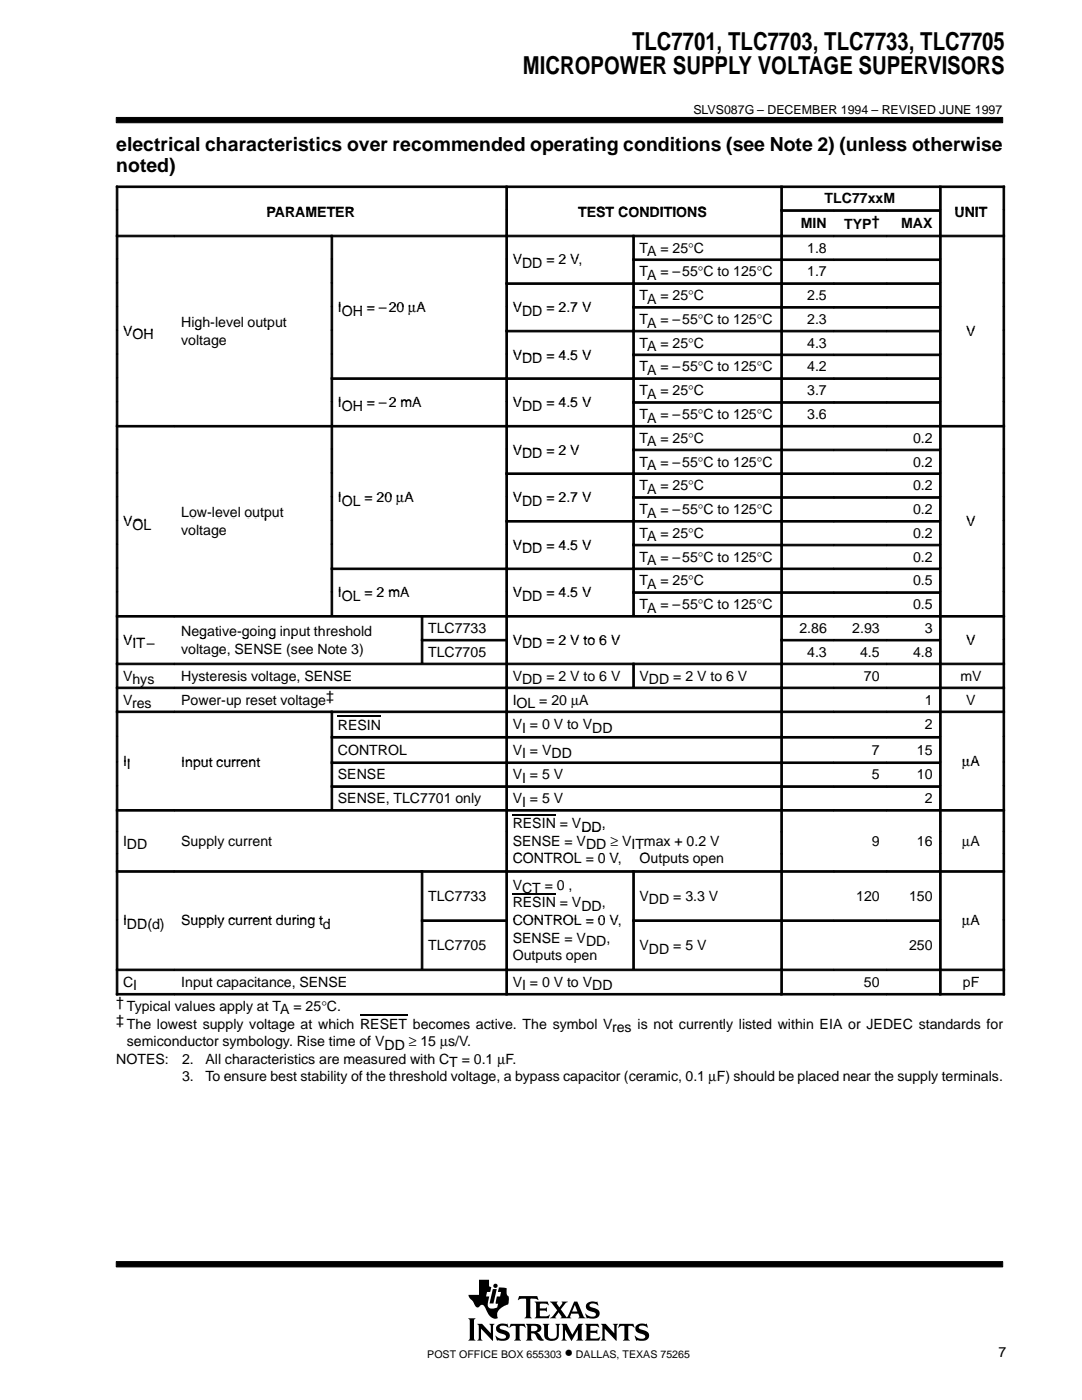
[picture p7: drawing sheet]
<svg xmlns="http://www.w3.org/2000/svg" width="216mm" height="279mm" viewBox="0 0 216 279" stroke-linecap="round" stroke-linejoin="round" font-family="sans-serif">
<g fill="#000" stroke="#000" stroke-width=".2">
<path d="M23.2 23.4h176.9v1.1h-176.9z" fill-rule="evenodd"/>
<path d="M23.2 251.8h176.9v1h-176.9z" fill-rule="evenodd"/>
</g>
<g fill="#000">
<path d="M98.3 257.3h.8l-.6 2.8h-.8z"/>
<path d="M93.4 263.1h1.5l-.3 .4v3.6l.3 .4h-1.5l.3-.4v-3.6z" fill-rule="evenodd"/>
<path d="M95.2 264.2h1l1.7 1.9v-1.5l-.3-.4h1.1l-.3 .4v3l-2.4-2.4v1.9l.3 .4h-1.1l.3-.5v-2.3z" fill-rule="evenodd"/>
<path d="M95.6 255.4h2v1.3l.4 .2-.2 .9h-.6l-.2 .9h.6l-.3 1.4a.83 .83 0 0 0 .4 1l.7 .1 .8-.3 .2-.7-.5-.1 .2-1.4h.7l.2-.9h-.7l.3-.9 1.5 .2v.5a1.22 1.22 0 0 0 .4 1.1v.7l-.1 .9a3.1 3.1 0 0 0-2.2 1.8l.1 1h-.1a1.8 1.8 0 0 1-2.1-1.5l-.3-.6a.7 .7 0 0 0-.6-.6 .7 .7 0 0 0-.7 .5 1.12 1.12 0 0 1-1.1-1.1l-.7-.8-.2-.6h2.1z" fill-rule="evenodd"/>
<path d="M99.3 264.4l.7-.2 1.1 .1 .1-.2 .3 .8-.6-.3h-.8a.41 .41 0 0 0-.4 .4 .41 .41 0 0 0 .5 .4 1.29 1.29 0 0 1 1.5 1.4 1.65 1.65 0 0 1-2.1 .7h-.3l-.1 .1-.4-1 .8 .5 .5 .1 .6-.1 .3-.3a.72 .72 0 0 0-.9-.6 .98 .98 0 0 1-1-.6 .98 .98 0 0 1 .2-1.2z" fill-rule="evenodd"/>
<path d="M101.9 264.2h2.8l.2 .8-.7-.4h-.4l-.1 .1v2.4l.3 .4h-1.4l.3-.4v-2.4l-.1-.1h-.5l-.7 .4z" fill-rule="evenodd"/>
<path d="M103.6 258.7h3.6l.2 .8-.4-.3h-1.2v3.6l.3 .3h-1.4l.2-.2 .1-.3v-3.2l-.1-.2h-.8l-.7 .3z" fill-rule="evenodd"/>
<path d="M104.9 264.2h1.9a.9 .9 0 0 1 1 .3 .9 .9 0 0 1 0 1.2l-.7 .2 .5 .4 .9 1.2a1.2 1.2 0 0 1-1.6-1l-.3-.4h-.6v1l.3 .4h-1.4l.3-.5v-2.3z" fill-rule="evenodd"/>
<path d="M106.7 259.8h2.6l.1 .7-.5-.3-1.2 .1v.8h1.1l.3-.2v.9l-.4-.2h-1v1l.2 .1h1.2l.5-.4 .1 .1-.2 .7h-2.8l.3-.5v-2.3z" fill-rule="evenodd"/>
<path d="M108.3 264.2h1.3l-.3 .4v2a.65 .65 0 0 0 .7 .6l.6-.1 .4-.4 .1-2-.3-.5h1l-.3 .4v1.8a1.54 1.54 0 0 1-2.3 1 1 1 0 0 1-.6-1v-1.8z" fill-rule="evenodd"/>
<path d="M112 264.2h1.1l1.1 2.2 1.2-2.2h1l-.3 .4v2.6l.3 .3h-1.4l.3-.4v-1.7l-1.3 2.2-1.3-2.3v1.8l.4 .4h-1.1l.3-.5v-2.3z" fill-rule="evenodd"/>
<path d="M109.7 259.8h1.6l-.2 .3 .5 .8 .6-.8-.1-.3h1.2l-.4 .2-1 1.3 1.2 1.6 1.5-3.1h.6l1.2 2.9 .4 .4h-1.4l.2-.2-.2-.7h-1.4l-.2 .7 .2 .2h-2.2l.2-.3-.5-.9-.7 .9 .2 .3h-1.3l.6-.4 .9-1.2z" fill-rule="evenodd"/>
<path d="M117.1 260.2a2.09 2.09 0 0 1 1.9-.3l.2-.2 .1 .9a1.22 1.22 0 0 0-1.7-.1 .63 .63 0 0 0 .8 .5 1.14 1.14 0 0 1 1.1 1.7 2.37 2.37 0 0 1-2.2 .3l-.2 .2-.3-1 .8 .5 .8 .1a.46 .46 0 0 0 .5-.5 .46 .46 0 0 0-.5-.5h-.2a1.11 1.11 0 0 1-1.2-1.6z" fill-rule="evenodd"/>
<path d="M116.7 264.2h2.6l.2 .8-.6-.4-1.1 .1v.9h1.1l.3-.3v.9l-.4-.2h-1v1l1.3 .1 .7-.3-.3 .7h-2.8l.3-.4v-2.5z" fill-rule="evenodd"/>
<path d="M119.9 264.2h1l1.7 1.9v-1.5l-.3-.4h1l-.3 .4v3l-2.3-2.4v2l.3 .3h-1.1l.3-.4v-2.5z" fill-rule="evenodd"/>
<path d="M123.6 264.2h2.8l.2 .8-.6-.4h-.5l-.1 .1v2.4l.3 .4h-1.4l.3-.4v-2.4l-.1-.1h-.5l-.7 .4z" fill-rule="evenodd"/>
<path d="M127.1 264.4l.8-.3 .9 .2 .2-.2 .3 .8-.1 .1a1.2 1.2 0 0 0-1.7-.1 .76 .76 0 0 0 .9 .6 1.05 1.05 0 0 1 1 .5 1.05 1.05 0 0 1-.1 1.2l-.7 .3h-1.5l-.1 .1-.4-1 .9 .5 .7 .1a.47 .47 0 0 0 .6-.5 .47 .47 0 0 0-.6-.4l-.2-.1a1.11 1.11 0 0 1-1.2-1.5z" fill-rule="evenodd"/>
<circle cx="98.9" cy="256.6" r=".43"/>
</g>
<g fill="#fff">
<path d="M114.7 260.4l.5 1.3h-1z"/>
<path d="M106 264.6h.6a.56 .56 0 0 1 .6 .6 .56 .56 0 0 1-.7 .5h-.5z" fill-rule="evenodd"/>
</g>
<g fill="#000" stroke="#000" stroke-width=".2">
<path d="M23.2 37.1h.3v4.7h-.3z" fill-rule="evenodd"/>
<path d="M23.2 37.1h77.7v.3h-77.7z" fill-rule="evenodd"/>
<path d="M100.9 37.1h.4v4.7h-.4z" fill-rule="evenodd"/>
<path d="M100.9 37.1h54.9v.3h-54.9z" fill-rule="evenodd"/>
<path d="M155.8 37.1h.3v4.7h-.3z" fill-rule="evenodd"/>
<path d="M155.8 37.1h31.7v.3h-31.7z" fill-rule="evenodd"/>
<path d="M187.5 37.1h.3v4.7h-.3z" fill-rule="evenodd"/>
<path d="M187.5 37.1h13v.3h-13z" fill-rule="evenodd"/>
<path d="M200.1 37.1h.4v4.7h-.4z" fill-rule="evenodd"/>
<path d="M23.2 41.9h.3v5h-.3z" fill-rule="evenodd"/>
<path d="M23.2 46.9h.3v4.8h-.3z" fill-rule="evenodd"/>
<path d="M23.2 46.9h11.6v.4h-11.6z" fill-rule="evenodd"/>
<path d="M23.2 51.7h.3v4.7h-.3z" fill-rule="evenodd"/>
<path d="M23.2 56.4h.3v4.8h-.3z" fill-rule="evenodd"/>
<path d="M34.8 46.9h31.2v.4h-31.2z" fill-rule="evenodd"/>
<path d="M66.1 46.9h.3v4.8h-.3z" fill-rule="evenodd"/>
<path d="M66.1 46.9h34.8v.4h-34.8z" fill-rule="evenodd"/>
<path d="M66.1 51.7h.3v4.7h-.3z" fill-rule="evenodd"/>
<path d="M66.1 56.4h.3v4.8h-.3z" fill-rule="evenodd"/>
<path d="M100.9 41.9h.4v5h-.4z" fill-rule="evenodd"/>
<path d="M100.9 46.9h.4v4.8h-.4z" fill-rule="evenodd"/>
<path d="M100.9 46.9h25.3v.4h-25.3z" fill-rule="evenodd"/>
<path d="M100.9 51.7h.4v4.7h-.4z" fill-rule="evenodd"/>
<path d="M100.9 56.4h.4v4.8h-.4z" fill-rule="evenodd"/>
<path d="M100.9 56.4h25.3v.4h-25.3z" fill-rule="evenodd"/>
<path d="M126.3 46.9h.3v4.8h-.3z" fill-rule="evenodd"/>
<path d="M126.3 46.9h29.5v.4h-29.5z" fill-rule="evenodd"/>
<path d="M126.3 51.7h.3v4.7h-.3z" fill-rule="evenodd"/>
<path d="M126.3 51.7h29.5v.3h-29.5z" fill-rule="evenodd"/>
<path d="M126.3 56.4h.3v4.8h-.3z" fill-rule="evenodd"/>
<path d="M126.3 56.4h29.5v.4h-29.5z" fill-rule="evenodd"/>
<path d="M155.8 41.9h.3v5h-.3z" fill-rule="evenodd"/>
<path d="M155.8 41.9h10.5v.3h-10.5z" fill-rule="evenodd"/>
<path d="M155.8 46.9h.3v4.8h-.3z" fill-rule="evenodd"/>
<path d="M155.8 46.9h10.5v.4h-10.5z" fill-rule="evenodd"/>
<path d="M155.8 51.7h.3v4.7h-.3z" fill-rule="evenodd"/>
<path d="M155.8 51.7h10.5v.3h-10.5z" fill-rule="evenodd"/>
<path d="M155.8 56.4h.3v4.8h-.3z" fill-rule="evenodd"/>
<path d="M155.8 56.4h10.5v.4h-10.5z" fill-rule="evenodd"/>
<path d="M166.4 41.9h10.5v.3h-10.5z" fill-rule="evenodd"/>
<path d="M166.4 46.9h10.5v.4h-10.5z" fill-rule="evenodd"/>
<path d="M166.4 51.7h10.5v.3h-10.5z" fill-rule="evenodd"/>
<path d="M166.4 56.4h10.5v.4h-10.5z" fill-rule="evenodd"/>
<path d="M176.9 41.9h10.6v.3h-10.6z" fill-rule="evenodd"/>
<path d="M176.9 46.9h10.6v.4h-10.6z" fill-rule="evenodd"/>
<path d="M176.9 51.7h10.6v.3h-10.6z" fill-rule="evenodd"/>
<path d="M176.9 56.4h10.6v.4h-10.6z" fill-rule="evenodd"/>
<path d="M187.5 41.9h.3v5h-.3z" fill-rule="evenodd"/>
<path d="M187.5 46.9h.3v4.8h-.3z" fill-rule="evenodd"/>
<path d="M187.5 46.9h13v.4h-13z" fill-rule="evenodd"/>
<path d="M187.5 51.7h.3v4.7h-.3z" fill-rule="evenodd"/>
<path d="M187.5 56.4h.3v4.8h-.3z" fill-rule="evenodd"/>
<path d="M200.1 41.9h.4v5h-.4z" fill-rule="evenodd"/>
<path d="M200.1 46.9h.4v4.8h-.4z" fill-rule="evenodd"/>
<path d="M200.1 51.7h.4v4.7h-.4z" fill-rule="evenodd"/>
<path d="M200.1 56.4h.4v4.8h-.4z" fill-rule="evenodd"/>
<path d="M23.2 61.2h.3v4.7h-.3z" fill-rule="evenodd"/>
<path d="M23.2 65.9h.3v4.7h-.3z" fill-rule="evenodd"/>
<path d="M23.2 70.7h.3v4.7h-.3z" fill-rule="evenodd"/>
<path d="M23.2 75.4h.3v4.7h-.3z" fill-rule="evenodd"/>
<path d="M66.1 61.2h.3v4.7h-.3z" fill-rule="evenodd"/>
<path d="M66.1 65.9h.3v4.7h-.3z" fill-rule="evenodd"/>
<path d="M66.1 70.7h.3v4.7h-.3z" fill-rule="evenodd"/>
<path d="M66.1 75.4h.3v4.7h-.3z" fill-rule="evenodd"/>
<path d="M66.1 75.4h34.8v.3h-34.8z" fill-rule="evenodd"/>
<path d="M100.9 61.2h.4v4.7h-.4z" fill-rule="evenodd"/>
<path d="M100.9 65.9h.4v4.7h-.4z" fill-rule="evenodd"/>
<path d="M100.9 65.9h25.3v.3h-25.3z" fill-rule="evenodd"/>
<path d="M100.9 70.7h.4v4.7h-.4z" fill-rule="evenodd"/>
<path d="M100.9 75.4h.4v4.7h-.4z" fill-rule="evenodd"/>
<path d="M100.9 75.4h25.3v.3h-25.3z" fill-rule="evenodd"/>
<path d="M126.3 61.2h.3v4.7h-.3z" fill-rule="evenodd"/>
<path d="M126.3 61.2h29.5v.3h-29.5z" fill-rule="evenodd"/>
<path d="M126.3 65.9h.3v4.7h-.3z" fill-rule="evenodd"/>
<path d="M126.3 65.9h29.5v.3h-29.5z" fill-rule="evenodd"/>
<path d="M126.3 70.7h.3v4.7h-.3z" fill-rule="evenodd"/>
<path d="M126.3 70.7h29.5v.3h-29.5z" fill-rule="evenodd"/>
<path d="M126.3 75.4h.3v4.7h-.3z" fill-rule="evenodd"/>
<path d="M126.3 75.4h29.5v.3h-29.5z" fill-rule="evenodd"/>
<path d="M155.8 61.2h.3v4.7h-.3z" fill-rule="evenodd"/>
<path d="M155.8 61.2h10.5v.3h-10.5z" fill-rule="evenodd"/>
<path d="M155.8 65.9h.3v4.7h-.3z" fill-rule="evenodd"/>
<path d="M155.8 65.9h10.5v.3h-10.5z" fill-rule="evenodd"/>
<path d="M155.8 70.7h.3v4.7h-.3z" fill-rule="evenodd"/>
<path d="M155.8 70.7h10.5v.3h-10.5z" fill-rule="evenodd"/>
<path d="M155.8 75.4h.3v4.7h-.3z" fill-rule="evenodd"/>
<path d="M155.8 75.4h10.5v.3h-10.5z" fill-rule="evenodd"/>
<path d="M166.4 61.2h10.5v.3h-10.5z" fill-rule="evenodd"/>
<path d="M166.4 65.9h10.5v.3h-10.5z" fill-rule="evenodd"/>
<path d="M166.4 70.7h10.5v.3h-10.5z" fill-rule="evenodd"/>
<path d="M166.4 75.4h10.5v.3h-10.5z" fill-rule="evenodd"/>
<path d="M176.9 61.2h10.6v.3h-10.6z" fill-rule="evenodd"/>
<path d="M176.9 65.9h10.6v.3h-10.6z" fill-rule="evenodd"/>
<path d="M176.9 70.7h10.6v.3h-10.6z" fill-rule="evenodd"/>
<path d="M176.9 75.4h10.6v.3h-10.6z" fill-rule="evenodd"/>
<path d="M187.5 61.2h.3v4.7h-.3z" fill-rule="evenodd"/>
<path d="M187.5 65.9h.3v4.7h-.3z" fill-rule="evenodd"/>
<path d="M187.5 70.7h.3v4.7h-.3z" fill-rule="evenodd"/>
<path d="M187.5 75.4h.3v4.7h-.3z" fill-rule="evenodd"/>
<path d="M200.1 61.2h.4v4.7h-.4z" fill-rule="evenodd"/>
<path d="M200.1 65.9h.4v4.7h-.4z" fill-rule="evenodd"/>
<path d="M200.1 70.7h.4v4.7h-.4z" fill-rule="evenodd"/>
<path d="M200.1 75.4h.4v4.7h-.4z" fill-rule="evenodd"/>
<path d="M23.2 80.2h.3v4.7h-.3z" fill-rule="evenodd"/>
<path d="M23.2 84.9h.3v4.7h-.3z" fill-rule="evenodd"/>
<path d="M23.2 84.9h11.6v.3h-11.6z" fill-rule="evenodd"/>
<path d="M23.2 89.6h.3v4.8h-.3z" fill-rule="evenodd"/>
<path d="M23.2 94.4h.3v4.7h-.3z" fill-rule="evenodd"/>
<path d="M23.2 99.1h.3v4.8h-.3z" fill-rule="evenodd"/>
<path d="M34.8 84.9h31.2v.3h-31.2z" fill-rule="evenodd"/>
<path d="M66.1 80.2h.3v4.7h-.3z" fill-rule="evenodd"/>
<path d="M66.1 84.9h.3v4.7h-.3z" fill-rule="evenodd"/>
<path d="M66.1 84.9h34.8v.3h-34.8z" fill-rule="evenodd"/>
<path d="M66.1 89.6h.3v4.8h-.3z" fill-rule="evenodd"/>
<path d="M66.1 94.4h.3v4.7h-.3z" fill-rule="evenodd"/>
<path d="M66.1 99.1h.3v4.8h-.3z" fill-rule="evenodd"/>
<path d="M100.9 80.2h.4v4.7h-.4z" fill-rule="evenodd"/>
<path d="M100.9 84.9h.4v4.7h-.4z" fill-rule="evenodd"/>
<path d="M100.9 84.9h25.3v.3h-25.3z" fill-rule="evenodd"/>
<path d="M100.9 89.6h.4v4.8h-.4z" fill-rule="evenodd"/>
<path d="M100.9 94.4h.4v4.7h-.4z" fill-rule="evenodd"/>
<path d="M100.9 94.4h25.3v.3h-25.3z" fill-rule="evenodd"/>
<path d="M100.9 99.1h.4v4.8h-.4z" fill-rule="evenodd"/>
<path d="M126.3 80.2h.3v4.7h-.3z" fill-rule="evenodd"/>
<path d="M126.3 80.2h29.5v.3h-29.5z" fill-rule="evenodd"/>
<path d="M126.3 84.9h.3v4.7h-.3z" fill-rule="evenodd"/>
<path d="M126.3 84.9h29.5v.3h-29.5z" fill-rule="evenodd"/>
<path d="M126.3 89.6h.3v4.8h-.3z" fill-rule="evenodd"/>
<path d="M126.3 89.6h29.5v.4h-29.5z" fill-rule="evenodd"/>
<path d="M126.3 94.4h.3v4.7h-.3z" fill-rule="evenodd"/>
<path d="M126.3 94.4h29.5v.3h-29.5z" fill-rule="evenodd"/>
<path d="M126.3 99.1h.3v4.8h-.3z" fill-rule="evenodd"/>
<path d="M126.3 99.1h29.5v.3h-29.5z" fill-rule="evenodd"/>
<path d="M155.8 80.2h.3v4.7h-.3z" fill-rule="evenodd"/>
<path d="M155.8 80.2h10.5v.3h-10.5z" fill-rule="evenodd"/>
<path d="M155.8 84.9h.3v4.7h-.3z" fill-rule="evenodd"/>
<path d="M155.8 84.9h10.5v.3h-10.5z" fill-rule="evenodd"/>
<path d="M155.8 89.6h.3v4.8h-.3z" fill-rule="evenodd"/>
<path d="M155.8 89.6h10.5v.4h-10.5z" fill-rule="evenodd"/>
<path d="M155.8 94.4h.3v4.7h-.3z" fill-rule="evenodd"/>
<path d="M155.8 94.4h10.5v.3h-10.5z" fill-rule="evenodd"/>
<path d="M155.8 99.1h.3v4.8h-.3z" fill-rule="evenodd"/>
<path d="M155.8 99.1h10.5v.3h-10.5z" fill-rule="evenodd"/>
<path d="M166.4 80.2h10.5v.3h-10.5z" fill-rule="evenodd"/>
<path d="M166.4 84.9h10.5v.3h-10.5z" fill-rule="evenodd"/>
<path d="M166.4 89.6h10.5v.4h-10.5z" fill-rule="evenodd"/>
<path d="M166.4 94.4h10.5v.3h-10.5z" fill-rule="evenodd"/>
<path d="M166.4 99.1h10.5v.3h-10.5z" fill-rule="evenodd"/>
<path d="M176.9 80.2h10.6v.3h-10.6z" fill-rule="evenodd"/>
<path d="M176.9 84.9h10.6v.3h-10.6z" fill-rule="evenodd"/>
<path d="M176.9 89.6h10.6v.4h-10.6z" fill-rule="evenodd"/>
<path d="M176.9 94.4h10.6v.3h-10.6z" fill-rule="evenodd"/>
<path d="M176.9 99.1h10.6v.3h-10.6z" fill-rule="evenodd"/>
<path d="M187.5 80.2h.3v4.7h-.3z" fill-rule="evenodd"/>
<path d="M187.5 84.9h.3v4.7h-.3z" fill-rule="evenodd"/>
<path d="M187.5 84.9h13v.3h-13z" fill-rule="evenodd"/>
<path d="M187.5 89.6h.3v4.8h-.3z" fill-rule="evenodd"/>
<path d="M187.5 94.4h.3v4.7h-.3z" fill-rule="evenodd"/>
<path d="M187.5 99.1h.3v4.8h-.3z" fill-rule="evenodd"/>
<path d="M200.1 80.2h.4v4.7h-.4z" fill-rule="evenodd"/>
<path d="M200.1 84.9h.4v4.7h-.4z" fill-rule="evenodd"/>
<path d="M200.1 89.6h.4v4.8h-.4z" fill-rule="evenodd"/>
<path d="M200.1 94.4h.4v4.7h-.4z" fill-rule="evenodd"/>
<path d="M200.1 99.1h.4v4.8h-.4z" fill-rule="evenodd"/>
<path d="M23.2 103.9h.3v4.7h-.3z" fill-rule="evenodd"/>
<path d="M23.2 108.6h.3v4.7h-.3z" fill-rule="evenodd"/>
<path d="M23.2 113.4h.3v4.7h-.3z" fill-rule="evenodd"/>
<path d="M23.2 118.1h.3v4.7h-.3z" fill-rule="evenodd"/>
<path d="M66.1 103.9h.3v4.7h-.3z" fill-rule="evenodd"/>
<path d="M66.1 108.6h.3v4.7h-.3z" fill-rule="evenodd"/>
<path d="M66.1 113.4h.3v4.7h-.3z" fill-rule="evenodd"/>
<path d="M66.1 113.4h34.8v.3h-34.8z" fill-rule="evenodd"/>
<path d="M66.1 118.1h.3v4.7h-.3z" fill-rule="evenodd"/>
<path d="M100.9 103.9h.4v4.7h-.4z" fill-rule="evenodd"/>
<path d="M100.9 103.9h25.3v.3h-25.3z" fill-rule="evenodd"/>
<path d="M100.9 108.6h.4v4.7h-.4z" fill-rule="evenodd"/>
<path d="M100.9 113.4h.4v4.7h-.4z" fill-rule="evenodd"/>
<path d="M100.9 113.4h25.3v.3h-25.3z" fill-rule="evenodd"/>
<path d="M100.9 118.1h.4v4.7h-.4z" fill-rule="evenodd"/>
<path d="M126.3 103.9h.3v4.7h-.3z" fill-rule="evenodd"/>
<path d="M126.3 103.9h29.5v.3h-29.5z" fill-rule="evenodd"/>
<path d="M126.3 108.6h.3v4.7h-.3z" fill-rule="evenodd"/>
<path d="M126.3 108.6h29.5v.3h-29.5z" fill-rule="evenodd"/>
<path d="M126.3 113.4h.3v4.7h-.3z" fill-rule="evenodd"/>
<path d="M126.3 113.4h29.5v.3h-29.5z" fill-rule="evenodd"/>
<path d="M126.3 118.1h.3v4.7h-.3z" fill-rule="evenodd"/>
<path d="M126.3 118.1h29.5v.3h-29.5z" fill-rule="evenodd"/>
<path d="M155.8 103.9h.3v4.7h-.3z" fill-rule="evenodd"/>
<path d="M155.8 103.9h10.5v.3h-10.5z" fill-rule="evenodd"/>
<path d="M155.8 108.6h.3v4.7h-.3z" fill-rule="evenodd"/>
<path d="M155.8 108.6h10.5v.3h-10.5z" fill-rule="evenodd"/>
<path d="M155.8 113.4h.3v4.7h-.3z" fill-rule="evenodd"/>
<path d="M155.8 113.4h10.5v.3h-10.5z" fill-rule="evenodd"/>
<path d="M155.8 118.1h.3v4.7h-.3z" fill-rule="evenodd"/>
<path d="M155.8 118.1h10.5v.3h-10.5z" fill-rule="evenodd"/>
<path d="M166.4 103.9h10.5v.3h-10.5z" fill-rule="evenodd"/>
<path d="M166.4 108.6h10.5v.3h-10.5z" fill-rule="evenodd"/>
<path d="M166.4 113.4h10.5v.3h-10.5z" fill-rule="evenodd"/>
<path d="M166.4 118.1h10.5v.3h-10.5z" fill-rule="evenodd"/>
<path d="M176.9 103.9h10.6v.3h-10.6z" fill-rule="evenodd"/>
<path d="M176.9 108.6h10.6v.3h-10.6z" fill-rule="evenodd"/>
<path d="M176.9 113.4h10.6v.3h-10.6z" fill-rule="evenodd"/>
<path d="M176.9 118.1h10.6v.3h-10.6z" fill-rule="evenodd"/>
<path d="M187.5 103.9h.3v4.7h-.3z" fill-rule="evenodd"/>
<path d="M187.5 108.6h.3v4.7h-.3z" fill-rule="evenodd"/>
<path d="M187.5 113.4h.3v4.7h-.3z" fill-rule="evenodd"/>
<path d="M187.5 118.1h.3v4.7h-.3z" fill-rule="evenodd"/>
<path d="M200.1 103.9h.4v4.7h-.4z" fill-rule="evenodd"/>
<path d="M200.1 108.6h.4v4.7h-.4z" fill-rule="evenodd"/>
<path d="M200.1 113.4h.4v4.7h-.4z" fill-rule="evenodd"/>
<path d="M200.1 118.1h.4v4.7h-.4z" fill-rule="evenodd"/>
<path d="M23.2 122.8h.3v4.8h-.3z" fill-rule="evenodd"/>
<path d="M23.2 122.8h11.6v.4h-11.6z" fill-rule="evenodd"/>
<path d="M23.2 127.6h.3v4.7h-.3z" fill-rule="evenodd"/>
<path d="M23.2 132.3h.3v4.8h-.3z" fill-rule="evenodd"/>
<path d="M23.2 132.3h11.6v.4h-11.6z" fill-rule="evenodd"/>
<path d="M23.2 137.1h.3v4.8h-.3z" fill-rule="evenodd"/>
<path d="M23.2 137.1h11.6v.3h-11.6z" fill-rule="evenodd"/>
<path d="M34.8 122.8h49.2v.4h-49.2z" fill-rule="evenodd"/>
<path d="M34.8 132.3h66.1v.4h-66.1z" fill-rule="evenodd"/>
<path d="M34.8 137.1h66.1v.3h-66.1z" fill-rule="evenodd"/>
<path d="M84.1 122.8h.3v4.8h-.3z" fill-rule="evenodd"/>
<path d="M84.1 122.8h16.8v.4h-16.8z" fill-rule="evenodd"/>
<path d="M84.1 127.6h.3v4.7h-.3z" fill-rule="evenodd"/>
<path d="M84.1 127.6h16.8v.3h-16.8z" fill-rule="evenodd"/>
<path d="M100.9 122.8h.4v4.8h-.4z" fill-rule="evenodd"/>
<path d="M100.9 122.8h54.9v.4h-54.9z" fill-rule="evenodd"/>
<path d="M100.9 127.6h.4v4.7h-.4z" fill-rule="evenodd"/>
<path d="M100.9 132.3h.4v4.8h-.4z" fill-rule="evenodd"/>
<path d="M100.9 132.3h25.3v.4h-25.3z" fill-rule="evenodd"/>
<path d="M100.9 137.1h.4v4.8h-.4z" fill-rule="evenodd"/>
<path d="M100.9 137.1h54.9v.3h-54.9z" fill-rule="evenodd"/>
<path d="M126.3 132.3h.3v4.8h-.3z" fill-rule="evenodd"/>
<path d="M126.3 132.3h29.5v.4h-29.5z" fill-rule="evenodd"/>
<path d="M155.8 122.8h.3v4.8h-.3z" fill-rule="evenodd"/>
<path d="M155.8 122.8h10.5v.4h-10.5z" fill-rule="evenodd"/>
<path d="M155.8 127.6h.3v4.7h-.3z" fill-rule="evenodd"/>
<path d="M155.8 127.6h10.5v.3h-10.5z" fill-rule="evenodd"/>
<path d="M155.8 132.3h.3v4.8h-.3z" fill-rule="evenodd"/>
<path d="M155.8 132.3h10.5v.4h-10.5z" fill-rule="evenodd"/>
<path d="M155.8 137.1h.3v4.8h-.3z" fill-rule="evenodd"/>
<path d="M155.8 137.1h10.5v.3h-10.5z" fill-rule="evenodd"/>
<path d="M166.4 122.8h10.5v.4h-10.5z" fill-rule="evenodd"/>
<path d="M166.4 127.6h10.5v.3h-10.5z" fill-rule="evenodd"/>
<path d="M166.4 132.3h10.5v.4h-10.5z" fill-rule="evenodd"/>
<path d="M166.4 137.1h10.5v.3h-10.5z" fill-rule="evenodd"/>
<path d="M176.9 122.8h10.6v.4h-10.6z" fill-rule="evenodd"/>
<path d="M176.9 127.6h10.6v.3h-10.6z" fill-rule="evenodd"/>
<path d="M176.9 132.3h10.6v.4h-10.6z" fill-rule="evenodd"/>
<path d="M176.9 137.1h10.6v.3h-10.6z" fill-rule="evenodd"/>
<path d="M187.5 122.8h.3v4.8h-.3z" fill-rule="evenodd"/>
<path d="M187.5 122.8h13v.4h-13z" fill-rule="evenodd"/>
<path d="M187.5 127.6h.3v4.7h-.3z" fill-rule="evenodd"/>
<path d="M187.5 132.3h.3v4.8h-.3z" fill-rule="evenodd"/>
<path d="M187.5 132.3h13v.4h-13z" fill-rule="evenodd"/>
<path d="M187.5 137.1h.3v4.8h-.3z" fill-rule="evenodd"/>
<path d="M187.5 137.1h13v.3h-13z" fill-rule="evenodd"/>
<path d="M200.1 122.8h.4v4.8h-.4z" fill-rule="evenodd"/>
<path d="M200.1 127.6h.4v4.7h-.4z" fill-rule="evenodd"/>
<path d="M200.1 132.3h.4v4.8h-.4z" fill-rule="evenodd"/>
<path d="M200.1 137.1h.4v4.8h-.4z" fill-rule="evenodd"/>
<path d="M23.2 141.9h.3v5.1h-.3z" fill-rule="evenodd"/>
<path d="M23.2 141.9h11.6v.3h-11.6z" fill-rule="evenodd"/>
<path d="M23.2 147h.3v5h-.3z" fill-rule="evenodd"/>
<path d="M23.2 152.1h.3v4.7h-.3z" fill-rule="evenodd"/>
<path d="M23.2 156.8h.3v4.7h-.3z" fill-rule="evenodd"/>
<path d="M34.8 141.9h31.2v.3h-31.2z" fill-rule="evenodd"/>
<path d="M66.1 141.9h.3v5.1h-.3z" fill-rule="evenodd"/>
<path d="M66.1 141.9h34.8v.3h-34.8z" fill-rule="evenodd"/>
<path d="M66.1 147h.3v5h-.3z" fill-rule="evenodd"/>
<path d="M66.1 147h34.8v.3h-34.8z" fill-rule="evenodd"/>
<path d="M66.1 152.1h.3v4.7h-.3z" fill-rule="evenodd"/>
<path d="M66.1 152.1h34.8v.3h-34.8z" fill-rule="evenodd"/>
<path d="M66.1 156.8h.3v4.7h-.3z" fill-rule="evenodd"/>
<path d="M66.1 156.8h34.8v.3h-34.8z" fill-rule="evenodd"/>
<path d="M100.9 141.9h.4v5.1h-.4z" fill-rule="evenodd"/>
<path d="M100.9 141.9h54.9v.3h-54.9z" fill-rule="evenodd"/>
<path d="M100.9 147h.4v5h-.4z" fill-rule="evenodd"/>
<path d="M100.9 147h54.9v.3h-54.9z" fill-rule="evenodd"/>
<path d="M100.9 152.1h.4v4.7h-.4z" fill-rule="evenodd"/>
<path d="M100.9 152.1h54.9v.3h-54.9z" fill-rule="evenodd"/>
<path d="M100.9 156.8h.4v4.7h-.4z" fill-rule="evenodd"/>
<path d="M100.9 156.8h54.9v.3h-54.9z" fill-rule="evenodd"/>
<path d="M155.8 141.9h.3v5.1h-.3z" fill-rule="evenodd"/>
<path d="M155.8 141.9h10.5v.3h-10.5z" fill-rule="evenodd"/>
<path d="M155.8 147h.3v5h-.3z" fill-rule="evenodd"/>
<path d="M155.8 147h10.5v.3h-10.5z" fill-rule="evenodd"/>
<path d="M155.8 152.1h.3v4.7h-.3z" fill-rule="evenodd"/>
<path d="M155.8 152.1h10.5v.3h-10.5z" fill-rule="evenodd"/>
<path d="M155.8 156.8h.3v4.7h-.3z" fill-rule="evenodd"/>
<path d="M155.8 156.8h10.5v.3h-10.5z" fill-rule="evenodd"/>
<path d="M166.4 141.9h10.5v.3h-10.5z" fill-rule="evenodd"/>
<path d="M166.4 147h10.5v.3h-10.5z" fill-rule="evenodd"/>
<path d="M166.4 152.1h10.5v.3h-10.5z" fill-rule="evenodd"/>
<path d="M166.4 156.8h10.5v.3h-10.5z" fill-rule="evenodd"/>
<path d="M176.9 141.9h10.6v.3h-10.6z" fill-rule="evenodd"/>
<path d="M176.9 147h10.6v.3h-10.6z" fill-rule="evenodd"/>
<path d="M176.9 152.1h10.6v.3h-10.6z" fill-rule="evenodd"/>
<path d="M176.9 156.8h10.6v.3h-10.6z" fill-rule="evenodd"/>
<path d="M187.5 141.9h.3v5.1h-.3z" fill-rule="evenodd"/>
<path d="M187.5 141.9h13v.3h-13z" fill-rule="evenodd"/>
<path d="M187.5 147h.3v5h-.3z" fill-rule="evenodd"/>
<path d="M187.5 152.1h.3v4.7h-.3z" fill-rule="evenodd"/>
<path d="M187.5 156.8h.3v4.7h-.3z" fill-rule="evenodd"/>
<path d="M200.1 141.9h.4v5.1h-.4z" fill-rule="evenodd"/>
<path d="M200.1 147h.4v5h-.4z" fill-rule="evenodd"/>
<path d="M200.1 152.1h.4v4.7h-.4z" fill-rule="evenodd"/>
<path d="M200.1 156.8h.4v4.7h-.4z" fill-rule="evenodd"/>
<path d="M23.2 161.6h.3v4.3h-.3z" fill-rule="evenodd"/>
<path d="M23.2 161.6h11.6v.3h-11.6z" fill-rule="evenodd"/>
<path d="M23.2 166h.3v4.3h-.3z" fill-rule="evenodd"/>
<path d="M23.2 170.4h.3v3.3h-.3z" fill-rule="evenodd"/>
<path d="M23.2 173.8h.3v9.8h-.3z" fill-rule="evenodd"/>
<path d="M23.2 173.8h11.6v.3h-11.6z" fill-rule="evenodd"/>
<path d="M34.8 161.6h66.1v.3h-66.1z" fill-rule="evenodd"/>
<path d="M34.8 173.8h49.2v.3h-49.2z" fill-rule="evenodd"/>
<path d="M84.1 173.8h.3v9.8h-.3z" fill-rule="evenodd"/>
<path d="M84.1 173.8h16.8v.3h-16.8z" fill-rule="evenodd"/>
<path d="M100.9 161.6h.4v4.3h-.4z" fill-rule="evenodd"/>
<path d="M100.9 161.6h54.9v.3h-54.9z" fill-rule="evenodd"/>
<path d="M100.9 166h.4v4.3h-.4z" fill-rule="evenodd"/>
<path d="M100.9 170.4h.4v3.3h-.4z" fill-rule="evenodd"/>
<path d="M100.9 173.8h.4v9.8h-.4z" fill-rule="evenodd"/>
<path d="M100.9 173.8h25.3v.3h-25.3z" fill-rule="evenodd"/>
<path d="M126.3 173.8h.3v9.8h-.3z" fill-rule="evenodd"/>
<path d="M126.3 173.8h29.5v.3h-29.5z" fill-rule="evenodd"/>
<path d="M155.8 161.6h.3v4.3h-.3z" fill-rule="evenodd"/>
<path d="M155.8 161.6h10.5v.3h-10.5z" fill-rule="evenodd"/>
<path d="M155.8 166h.3v4.3h-.3z" fill-rule="evenodd"/>
<path d="M155.8 170.4h.3v3.3h-.3z" fill-rule="evenodd"/>
<path d="M155.8 173.8h.3v9.8h-.3z" fill-rule="evenodd"/>
<path d="M155.8 173.8h10.5v.3h-10.5z" fill-rule="evenodd"/>
<path d="M166.4 161.6h10.5v.3h-10.5z" fill-rule="evenodd"/>
<path d="M166.4 173.8h10.5v.3h-10.5z" fill-rule="evenodd"/>
<path d="M176.9 161.6h10.6v.3h-10.6z" fill-rule="evenodd"/>
<path d="M176.9 173.8h10.6v.3h-10.6z" fill-rule="evenodd"/>
<path d="M187.5 161.6h.3v4.3h-.3z" fill-rule="evenodd"/>
<path d="M187.5 161.6h13v.3h-13z" fill-rule="evenodd"/>
<path d="M187.5 166h.3v4.3h-.3z" fill-rule="evenodd"/>
<path d="M187.5 170.4h.3v3.3h-.3z" fill-rule="evenodd"/>
<path d="M187.5 173.8h.3v9.8h-.3z" fill-rule="evenodd"/>
<path d="M187.5 173.8h13v.3h-13z" fill-rule="evenodd"/>
<path d="M200.1 161.6h.4v4.3h-.4z" fill-rule="evenodd"/>
<path d="M200.1 166h.4v4.3h-.4z" fill-rule="evenodd"/>
<path d="M200.1 170.4h.4v3.3h-.4z" fill-rule="evenodd"/>
<path d="M200.1 173.8h.4v9.8h-.4z" fill-rule="evenodd"/>
<path d="M23.2 183.6h.3v9.8h-.3z" fill-rule="evenodd"/>
<path d="M23.2 193.4h.3v5.2h-.3z" fill-rule="evenodd"/>
<path d="M23.2 193.4h11.6v.3h-11.6z" fill-rule="evenodd"/>
<path d="M23.2 198.3h11.6v.3h-11.6z" fill-rule="evenodd"/>
<path d="M34.8 193.4h66.1v.3h-66.1z" fill-rule="evenodd"/>
<path d="M34.8 198.3h66.1v.3h-66.1z" fill-rule="evenodd"/>
<path d="M84.1 183.6h.3v9.8h-.3z" fill-rule="evenodd"/>
<path d="M84.1 183.6h16.8v.3h-16.8z" fill-rule="evenodd"/>
<path d="M100.9 183.6h.4v9.8h-.4z" fill-rule="evenodd"/>
<path d="M100.9 193.4h.4v5.2h-.4z" fill-rule="evenodd"/>
<path d="M100.9 193.4h54.9v.3h-54.9z" fill-rule="evenodd"/>
<path d="M100.9 198.3h54.9v.3h-54.9z" fill-rule="evenodd"/>
<path d="M126.3 183.6h.3v9.8h-.3z" fill-rule="evenodd"/>
<path d="M126.3 183.6h29.5v.3h-29.5z" fill-rule="evenodd"/>
<path d="M155.8 183.6h.3v9.8h-.3z" fill-rule="evenodd"/>
<path d="M155.8 183.6h10.5v.3h-10.5z" fill-rule="evenodd"/>
<path d="M155.8 193.4h.3v5.2h-.3z" fill-rule="evenodd"/>
<path d="M155.8 193.4h10.5v.3h-10.5z" fill-rule="evenodd"/>
<path d="M155.8 198.3h10.5v.3h-10.5z" fill-rule="evenodd"/>
<path d="M166.4 183.6h10.5v.3h-10.5z" fill-rule="evenodd"/>
<path d="M166.4 193.4h10.5v.3h-10.5z" fill-rule="evenodd"/>
<path d="M166.4 198.3h10.5v.3h-10.5z" fill-rule="evenodd"/>
<path d="M176.9 183.6h10.6v.3h-10.6z" fill-rule="evenodd"/>
<path d="M176.9 193.4h10.6v.3h-10.6z" fill-rule="evenodd"/>
<path d="M176.9 198.3h10.6v.3h-10.6z" fill-rule="evenodd"/>
<path d="M187.5 183.6h.3v9.8h-.3z" fill-rule="evenodd"/>
<path d="M187.5 193.4h.3v5.2h-.3z" fill-rule="evenodd"/>
<path d="M187.5 193.4h13v.3h-13z" fill-rule="evenodd"/>
<path d="M187.5 198.3h13v.3h-13z" fill-rule="evenodd"/>
<path d="M200.1 183.6h.4v9.8h-.4z" fill-rule="evenodd"/>
<path d="M200.1 193.4h.4v5.2h-.4z" fill-rule="evenodd"/>
</g>
<path d="M67.4 143h8.6M102.3 162.6h8.6M102.3 178.4h8.6M71.8 202.6h9.4" fill="none" stroke="#000" stroke-width=".36"/>
<g font-size="4.9">
<text x="126.1" y="9.9">TLC7701, TLC7703, TLC7733, TLC7705</text>
<text x="104.3" y="14.8">MICROPOWER SUPPLY VOLTAGE SUPERVISORS</text>
</g>
<g font-size="3.9">
<text x="23.2" y="30.2">electrical characteristics over recommended operating conditions (see Note 2) (unless otherwise</text>
<text x="23.2" y="34.4">noted)</text>
</g>
<text font-size="3.5" x="112.7" y="271">•</text>
<g font-size="2.8">
<text x="164.5" y="40.6">TLC77xxM</text>
<text x="53.2" y="43.3">PARAMETER</text>
<text x="115.4" y="43.3">TEST CONDITIONS</text>
<text x="159.8" y="45.5">MIN</text>
<text x="168.5" y="45.8">TYP†</text>
<text x="179.8" y="45.5">MAX</text>
<text x="190.5" y="43.3">UNIT</text>
<text x="102.3" y="52.8">VDD = 2 V,</text>
<text x="102.3" y="52.8">VDD = 2 V</text>
<text x="127.6" y="50.4">TA = 25°C</text>
<text x="161.1" y="50.4">1.8</text>
<text x="127.6" y="55.2">TA = –55°C to 125°C</text>
<text x="127.6" y="59.9">TA = 25°C</text>
<text x="161.1" y="55.2">1.7</text>
<text x="161.1" y="59.9">2.5</text>
<text x="36.2" y="65.3">Hi h l</text>
<text x="36.2" y="65.3">High-level output</text>
<text x="36.2" y="65.3">High level output</text>
<text x="48.1" y="65.3">l</text>
<text x="67.4" y="62.3">I</text>
<text x="67.4" y="62.3">IOH = –20 µA</text>
<text x="67.4" y="62.3">IOH = –20</text>
<text x="77.6" y="62.3">20 µA</text>
<text x="77.6" y="62.3">20</text>
<text x="83.1" y="62.3">A</text>
<text x="102.3" y="62.3">VDD = 2.7 V</text>
<text x="102.3" y="62.3">VDD = 2 7 V</text>
<text x="127.6" y="64.7">TA = –55°C to 125°C</text>
<text x="161.1" y="64.7">2.3</text>
<text x="24.6" y="67">VOH</text>
<text x="24.6" y="67">V</text>
<text x="36.2" y="68.8">voltage</text>
<text x="102.3" y="71.8">VDD = 4.5 V</text>
<text x="102.3" y="71.8">VDD = 4 5 V</text>
<text x="127.6" y="69.4">TA = 25°C</text>
<text x="161.1" y="69.4">4.3</text>
<text x="192.8" y="67">V</text>
<text x="127.6" y="74.1">TA = –55°C to 125°C</text>
<text x="161.1" y="74.1">4.2</text>
<text x="67.4" y="81.2">IOH = –2 mA</text>
<text x="102.3" y="81.2">VDD = 4.5 V</text>
<text x="102.3" y="81.3">VDD = 4 5 V</text>
<text x="127.6" y="78.9">TA = 25°C</text>
<text x="127.6" y="83.6">TA = –55°C to 125°C</text>
<text x="161.1" y="78.9">3.7</text>
<text x="161.1" y="83.6">3.6</text>
<text x="127.6" y="88.4">TA = 25°C</text>
<text x="182.2" y="88.4">0.2</text>
<text x="102.3" y="90.7">VDD = 2 V</text>
<text x="127.6" y="93.1">TA = –55°C to 125°C</text>
<text x="182.2" y="93.1">0.2</text>
<text x="67.4" y="100.2">IOL = 20 µA</text>
<text x="67.4" y="100.2">IOL = 20</text>
<text x="67.4" y="100.2">I</text>
<text x="75.2" y="100.2">20</text>
<text x="75.2" y="100.2">20 µA</text>
<text x="80.7" y="100.2">A</text>
<text x="102.3" y="100.2">VDD = 2.7 V</text>
<text x="102.3" y="100.2">VDD = 2 7 V</text>
<text x="127.6" y="97.9">TA = 25°C</text>
<text x="182.2" y="97.9">0.2</text>
<text x="24.6" y="105">VOL</text>
<text x="24.6" y="105">V</text>
<text x="36.2" y="103.3">L</text>
<text x="36.2" y="103.3">Low-level output</text>
<text x="36.2" y="103.3">Low level output</text>
<text x="36.2" y="106.8">voltage</text>
<text x="42.3" y="103.3">l</text>
<text x="47.5" y="103.3">l</text>
<text x="127.6" y="102.6">TA = –55°C to 125°C</text>
<text x="127.6" y="107.4">TA = 25°C</text>
<text x="182.2" y="102.6">0.2</text>
<text x="182.2" y="107.4">0.2</text>
<text x="192.8" y="105">V</text>
<text x="102.3" y="109.7">VDD = 4.5 V</text>
<text x="102.3" y="109.7">VDD = 4 5 V</text>
<text x="127.6" y="112.1">TA = –55°C to 125°C</text>
<text x="182.2" y="112.1">0.2</text>
<text x="67.4" y="119.2">IOL = 2 mA</text>
<text x="102.3" y="119.2">VDD = 4.5 V</text>
<text x="102.3" y="119.2">VDD = 4 5 V</text>
<text x="127.6" y="116.8">TA = 25°C</text>
<text x="182.2" y="116.8">0.5</text>
<text x="127.6" y="121.6">TA = –55°C to 125°C</text>
<text x="182.2" y="121.6">0.5</text>
<text x="24.6" y="128.7">VIT</text>
<text x="24.6" y="128.7">VIT–</text>
<text x="36.2" y="127">Negative-going input threshold</text>
<text x="36.2" y="127">Negative going input threshold</text>
<text x="36.2" y="130.5">voltage, SENSE (see Note 3)</text>
<text x="85.4" y="131.1">TLC7705</text>
<text x="85.4" y="126.3">TLC7733</text>
<text x="102.3" y="128.7">VDD = 2 V to 6 V</text>
<text x="159.5" y="126.3">2.86</text>
<text x="161.1" y="131.1">4.3</text>
<text x="170.1" y="126.3">2.93</text>
<text x="171.6" y="131.1">4.5</text>
<text x="182.2" y="131.1">4.8</text>
<text x="184.5" y="126.3">3</text>
<text x="192.8" y="128.7">V</text>
<text x="24.6" y="135.9">Vhys</text>
<text x="36.2" y="135.9">Hysteresis voltage, SENSE</text>
<text x="102.3" y="135.9">VDD = 2 V to 6 V</text>
<text x="127.6" y="135.9">VDD = 2 V to 6 V</text>
<text x="172.4" y="135.9">70</text>
<text x="191.6" y="135.9">mV</text>
<text x="24.6" y="140.6">Vres</text>
<text x="36.2" y="140.6">Power-up reset voltage‡</text>
<text x="102.3" y="140.6">IOL = 20 µA</text>
<text x="184.5" y="140.6">1</text>
<text x="192.8" y="140.6">V</text>
<text x="67.4" y="145.6">RESIN</text>
<text x="102.3" y="145.6">VI = 0 V to VDD</text>
<text x="184.5" y="145.6">2</text>
<text x="24.6" y="152.8">II</text>
<text x="24.6" y="152.8">I</text>
<text x="36.2" y="153.1">Input current</text>
<text x="67.4" y="150.7">CONTROL</text>
<text x="67.4" y="155.5">SENSE</text>
<text x="102.3" y="150.6">VI = VDD</text>
<text x="102.3" y="155.5">VI = 5 V</text>
<text x="174" y="150.6">7</text>
<text x="174" y="155.5">5</text>
<text x="183" y="150.6">15</text>
<text x="183" y="155.5">10</text>
<text x="192" y="152.8">µA</text>
<text x="193.6" y="152.8">A</text>
<text x="67.4" y="160.3">SENSE, TLC7701 only</text>
<text x="102.3" y="160.3">VI = 5 V</text>
<text x="184.5" y="160.3">2</text>
<text x="102.3" y="165.3">RESIN = VDD,</text>
<text x="102.3" y="165.3">RESIN</text>
<text x="114.1" y="165.3">VDD,</text>
<text x="24.6" y="168.8">IDD</text>
<text x="24.6" y="168.7">I</text>
<text x="36.2" y="168.8">S</text>
<text x="36.2" y="168.7">Supply current</text>
<text x="42.7" y="168.8">l</text>
<text x="102.3" y="168.8">SENSE = VDD ≥ VITmax + 0.2 V</text>
<text x="102.3" y="172.3">CONTROL</text>
<text x="102.3" y="172.3">CONTROL = 0 V,</text>
<text x="119.3" y="172.3">0 V</text>
<text x="127.6" y="172.3">Outputs open</text>
<text x="127.6" y="172.3">O t</text>
<text x="135.3" y="172.3">t</text>
<text x="174" y="168.8">9</text>
<text x="183" y="168.8">16</text>
<text x="192" y="168.7">µA</text>
<text x="193.6" y="168.8">A</text>
<text x="85.4" y="179.8">TLC7733</text>
<text x="102.3" y="177.6">VCT = 0 ,</text>
<text x="127.6" y="179.8">VDD = 3.3 V</text>
<text x="170.8" y="179.8">120</text>
<text x="181.4" y="179.8">150</text>
<text x="24.6" y="184.7">IDD(d)</text>
<text x="36.2" y="184.7">Supply current during td</text>
<text x="102.3" y="181.1">RESIN = VDD,</text>
<text x="102.3" y="184.6">CONTROL = 0 V,</text>
<text x="102.3" y="184.6">CONTROL = 0 V</text>
<text x="192" y="184.7">µA</text>
<text x="85.4" y="189.6">TLC7705</text>
<text x="102.3" y="188.1">SENSE = VDD,</text>
<text x="102.3" y="191.6">Outputs open</text>
<text x="127.6" y="189.6">VDD = 5 V</text>
<text x="181.4" y="189.6">250</text>
<text x="24.6" y="196.9">CI</text>
<text x="36.2" y="196.9">Input capacitance, SENSE</text>
<text x="102.3" y="196.9">VI = 0 V to VDD</text>
<text x="172.4" y="196.9">50</text>
<text x="192.1" y="196.9">pF</text>
<text x="23.2" y="201.1">† Typical values apply at T</text>
<text x="55.9" y="202.5">A = 25°C.</text>
<text x="23.2" y="204.6">‡ The lowest supply voltage at which RESET becomes active. The symbol V</text>
<text x="25.3" y="208.8">semiconductor symbology. Rise time of VDD ≥ 15 µs/V.</text>
<text x="122.1" y="206">res is not currently listed within EIA or JEDEC standards for</text>
<text x="23.2" y="212.3">NOTES:</text>
<text x="36.3" y="212.3">2.</text>
<text x="36.3" y="215.8">3.</text>
<text x="41" y="212.3">All characteristics are measured with CT = 0.1 µF.</text>
<text x="41" y="215.8">To ensure best stability of the threshold voltage, a bypass capacitor (ceramic, 0.1 µF) should be placed near the supply terminals.</text>
<text x="199.2" y="270.7">7</text>
</g>
<text font-size="2.5" x="138.4" y="22.7">SLVS087G – DECEMBER 1994 – REVISED JUNE 1997</text>
<g font-size="2.1">
<text x="85.3" y="271">POST OFFICE BOX 655303</text>
<text x="114.9" y="271">DALLAS, TEXAS 75265</text>
</g>
</svg>
